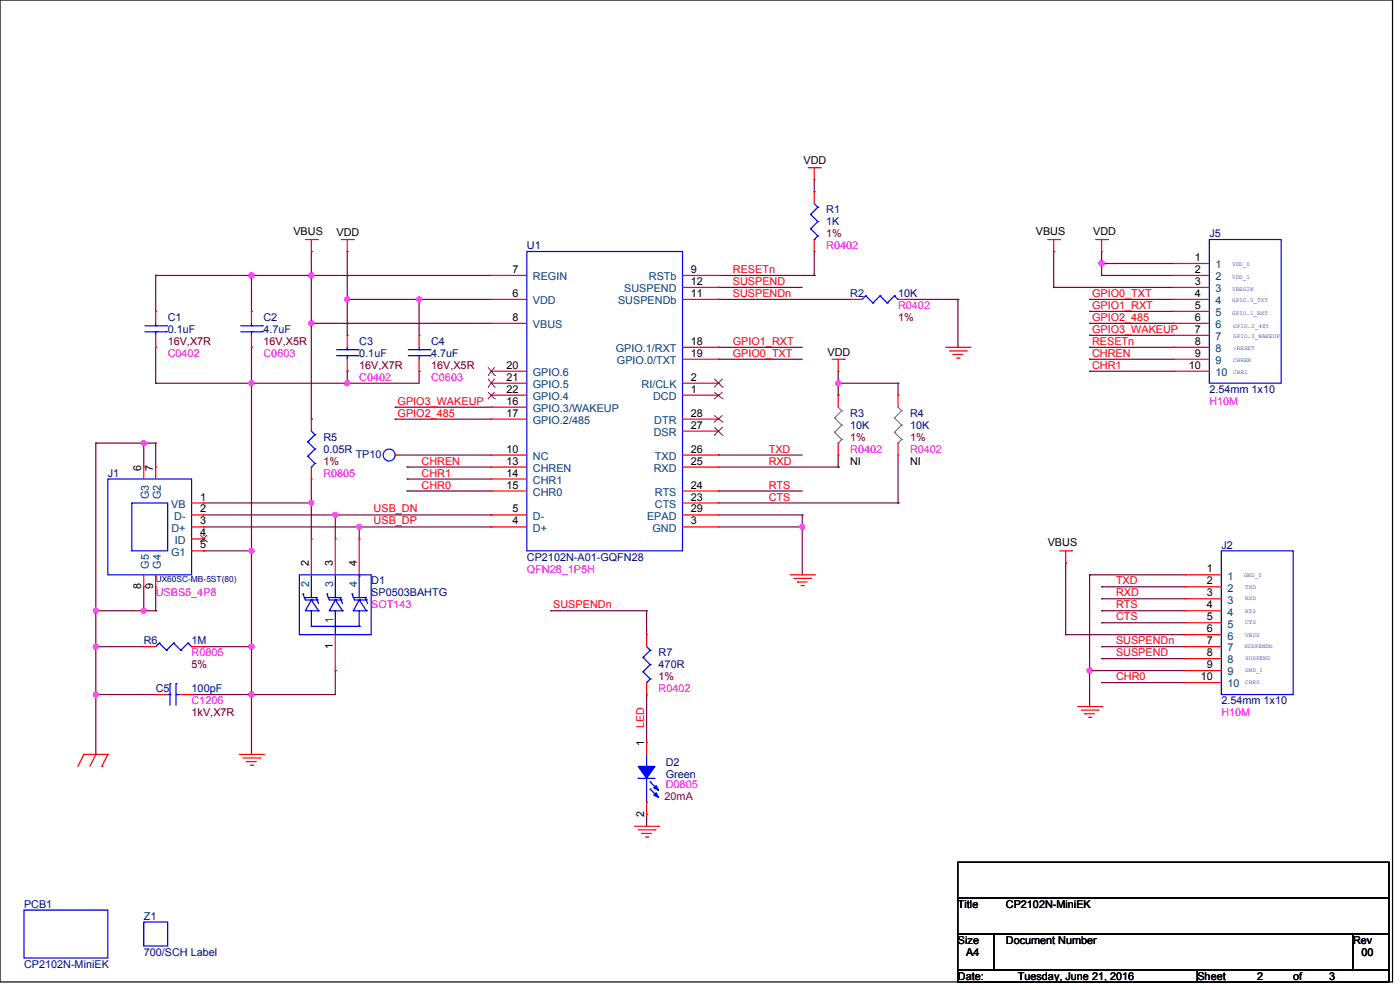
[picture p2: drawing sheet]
<svg xmlns="http://www.w3.org/2000/svg" width="297mm" height="210mm" viewBox="0 0 297 210" stroke-linecap="round" stroke-linejoin="round" font-family="sans-serif">
<path d="M0 0h295.4v208.3h-295.4zM203.2 182.9h91.5v7.6h-91.5zM203.2 190.5h91.5v7.6h-91.5zM203.2 198.1h7.6v7.7h-7.6zM210.8 198.1h76.2v7.7h-76.2zM287 198.1h7.7v7.7h-7.7zM203.2 205.8h50.8v2.5h-50.8zM254 205.8h40.7v2.5h-40.7z" fill="none" stroke="#000" stroke-width=".25"/>
<g fill="none" stroke="#800040" stroke-width=".25">
<path d="M172.7 38.1v2.6M33 58.4h.1M33 58.4h71.2M33 58.4v7.7M53.4 58.4h.1M53.4 58.4v7.7M66.1 53.4h.1M66.1 58.4h.1M66.1 53.4v35.5M73.7 53.4h.1M73.7 53.4v17.7M152.4 58.4h20.3"/>
<path d="M172.7 58.4h.1M172.7 40.7h.1M172.7 53.4v5M223.5 53.4h.1M223.5 53.4v7.6M233.7 55.9h.1M233.7 53.4h.1M233.7 58.4h.1M233.7 58.4h15.2M233.7 55.9h15.2M233.7 53.4v5M33 73.7h.1"/>
<path d="M33 73.7v7.6M53.4 73.7h.1M53.4 73.7v86.3M66.1 68.6h.1M66.1 68.6h38.1M73.7 63.5h.1M73.7 78.8h.1M73.7 63.5h30.5M73.7 78.8v2.5M88.9 63.5h.1M88.9 78.8h.1M88.9 63.5v7.6"/>
<path d="M88.9 78.8v2.5h-55.9M152.4 61h.1M152.4 63.5h.1M152.4 73.7h.1M152.4 76.2h.1M152.4 61h17.8M152.4 63.5h28M152.4 73.7h17.8M152.4 76.2h17.8M177.8 78.8v5M193.1 63.5h10.1M203.2 73.7h.1"/>
<path d="M203.2 63.5h.1M203.2 63.5v10.2M223.5 61h.1M223.5 61h25.4M231.2 78.8h.1M231.2 76.2h.1M231.2 73.7h.1M231.2 71.1h.1M231.2 68.6h.1M231.2 63.5h.1M231.2 66.1h.1M231.2 63.5h17.7"/>
<path d="M231.2 73.7h17.7M231.2 76.2h17.7M231.2 68.6h17.7M231.2 78.8h17.7M231.2 71.1h17.7M231.2 66.1h17.7M20.3 94h.1M20.3 94h12.7M20.3 94v66M30.5 94h.1M30.5 94v5.1M33 94h.1"/>
<path d="M33 81.3h.1M33 94v5.1M53.4 81.3h.1M66.1 88.9h.1M73.7 81.3h.1M83.8 86.4h.1M83.8 88.9h.1M83.8 96.5h.1M83.8 86.4h20.4M83.8 88.9h20.4M83.8 96.5h20.4M86.4 99.1h.1"/>
<path d="M86.4 99.1h17.8M152.4 96.5h.1M152.4 99.1h25.4M152.4 96.5h17.8M177.8 99.1h.1M177.8 81.3h.1M177.8 83.8h.1M177.8 81.3h12.7M177.8 96.5v2.6M190.5 81.3h.1M190.5 81.3v2.5M190.5 96.5v10.2"/>
<path d="M43.2 116.9h.1M43.2 116.9h10.2M43.2 106.7h22.9M43.2 111.8h61M43.2 109.2h61M53.4 116.9h.1M66.1 106.7h.1M66.1 101.6v12.7M71.1 109.2h.1M71.1 109.2v5.1M76.2 111.8h.1M76.2 111.8v2.5"/>
<path d="M86.4 101.6h.1M86.4 104.2h.1M86.4 101.6h17.8M86.4 104.2h17.8M104.2 109.2h.1M104.2 111.8h.1M152.4 104.2h.1M152.4 106.7h38.1M152.4 104.2h17.8M152.4 111.8h17.8M152.4 109.2h17.8M170.2 111.8h.1"/>
<path d="M170.2 109.2h.1M170.2 109.2v12.7M190.5 106.7h.1M226.1 119.4h.1M226.1 119.4v15.2M20.3 129.6h.1M20.3 137.2h.1M20.3 129.6h12.7M20.3 137.2h10.2M30.5 129.6h.1M30.5 124.5v5.1M33 129.6h.1"/>
<path d="M33 124.5v5.1M43.2 137.2h.1M43.2 137.2h10.2M53.4 137.2h.1M116.9 129.6h.1M116.9 129.6h20.3M137.2 129.6h.1M137.2 129.6v5M226.1 134.6h.1M226.1 134.6h25.4M231.2 121.9h.1M231.2 121.9v28"/>
<path d="M231.2 121.9h20.3M233.7 124.5h.1M233.7 127h.1M233.7 129.6h.1M233.7 132.1h.1M233.7 137.2h.1M233.7 139.7h.1M233.7 129.6h17.8M233.7 124.5h17.8M233.7 127h17.8M233.7 132.1h17.8M233.7 137.2h17.8"/>
<path d="M233.7 139.7h17.8M20.3 147.3h.1M20.3 147.3h12.7M40.7 147.3h.1M53.4 147.3h.1M71.1 142.3h.1M71.1 142.3v5h-30.4M137.2 147.3h.1M137.2 147.3v10.2M231.2 142.3h.1M231.2 142.3h20.3M233.7 144.8h.1"/>
<path d="M233.7 144.8h17.8M20.3 160h.1M137.2 172.7h.1M137.2 172.7v2.6"/>
</g>
<g fill="#f0f" stroke="#f0f" stroke-width=".25">
<circle cx="53.3" cy="137.2" r=".5"/>
<circle cx="170.2" cy="111.8" r=".5"/>
<circle cx="66" cy="68.6" r=".5"/>
<circle cx="66" cy="58.4" r=".5"/>
<circle cx="73.7" cy="81.3" r=".5"/>
<circle cx="20.3" cy="129.5" r=".5"/>
<circle cx="30.5" cy="94" r=".5"/>
<circle cx="53.3" cy="58.4" r=".5"/>
<circle cx="88.9" cy="63.5" r=".5"/>
<circle cx="73.7" cy="63.5" r=".5"/>
<circle cx="30.5" cy="129.5" r=".5"/>
<circle cx="233.7" cy="55.9" r=".5"/>
<circle cx="231.1" cy="142.2" r=".5"/>
<circle cx="66" cy="106.7" r=".5"/>
<circle cx="53.3" cy="147.3" r=".5"/>
<circle cx="20.3" cy="137.2" r=".5"/>
<circle cx="20.3" cy="147.3" r=".5"/>
<circle cx="53.3" cy="116.8" r=".5"/>
<circle cx="53.3" cy="81.3" r=".5"/>
<circle cx="177.8" cy="81.3" r=".5"/>
<circle cx="71.1" cy="109.2" r=".5"/>
<circle cx="76.2" cy="111.8" r=".5"/>
</g>
<g fill="none" stroke="#f00" stroke-width=".25">
<path d="M171.5 35.6h2.5M172.7 38.1h.1M172.7 35.6v2.5M174 35.6h.1M64.8 50.8h2.5M66.1 53.4h.1M66.1 50.8v2.6M67.3 50.8h.1M72.4 50.8h2.5M73.7 53.4h.1M73.7 50.8v2.6M74.9 50.8h.1"/>
<path d="M104.2 58.4h.1M104.2 58.4h7.6M144.8 58.4h7.6M152.4 58.4h.1M172.7 40.7h.1M172.7 53.4h.1M172.7 40.7v2.5M172.7 50.8v2.6M222.3 50.8h2.5M223.5 53.4h.1M223.5 50.8v2.6M224.8 50.8h.1"/>
<path d="M232.4 50.8h2.6M233.7 53.4h.1M233.7 50.8v2.6M235 50.8h.1M248.9 55.9h.1M248.9 58.4h.1M248.9 55.9h7.7M248.9 58.4h7.7M33 66.1h.1M33 73.7h.1M33 66.1v2.5M33 71.1v2.6"/>
<path d="M53.4 66.1h.1M53.4 73.7h.1M53.4 66.1v2.5M53.4 71.1v2.6M73.7 71.1h.1M73.7 78.8h.1M73.7 71.1v2.6M73.7 76.2v2.6M88.9 71.1h.1M88.9 78.8h.1M88.9 71.1v2.6M88.9 76.2v2.6"/>
<path d="M104.2 63.5h.1M104.2 68.6h.1M104.2 78.8h.1M104.2 63.5h7.6M104.2 68.6h7.6M104.2 78.8h7.6M144.8 73.7h7.6M144.8 76.2h7.6M144.8 61h7.6M144.8 63.5h7.6M152.4 63.5h.1M152.4 61h.1"/>
<path d="M152.4 73.7h.1M152.4 76.2h.1M176.5 76.2h2.6M177.8 78.8h.1M177.8 76.2v2.6M179.1 76.2h.1M180.4 63.5h.1M180.4 63.5h2.5M190.5 63.5h2.6M193.1 63.5h.1M200.7 73.7h5.1M201.4 74.4h3.6"/>
<path d="M202.2 75.2h.1M202.2 75.2h2M203 76h.5M203.5 76h.1M205 74.4h.1M205.8 73.7h.1M248.9 61h.1M248.9 63.5h.1M248.9 66.1h.1M248.9 68.6h.1M248.9 71.1h.1M248.9 73.7h.1"/>
<path d="M248.9 76.2h.1M248.9 78.8h.1M248.9 73.7h7.7M248.9 76.2h7.7M248.9 61h7.7M248.9 63.5h7.7M248.9 66.1h7.7M248.9 68.6h7.7M248.9 71.1h7.7M248.9 78.8h7.7M30.5 99.1h.1M30.5 99.1v2.5"/>
<path d="M33 99.1h.1M33 99.1v2.5M66.1 88.9h.1M66.1 88.9v2.6M66.1 99.1v2.5M83.8 96.5h.1M104.2 96.5h.1M104.2 99.1h.1M104.2 86.4h.1M104.2 88.9h.1M104.2 81.3h.1M104.2 83.8h.1"/>
<path d="M104.2 83.8h7.6M104.2 81.3h7.6M104.2 96.5h7.6M104.2 99.1h7.6M104.2 86.4h7.6M104.2 88.9h7.6M144.8 83.8h7.6M144.8 81.3h7.6M144.8 96.5h7.6M144.8 99.1h7.6M144.8 88.9h7.6M144.8 91.5h7.6"/>
<path d="M152.4 83.8h.1M152.4 81.3h.1M152.4 99.1h.1M152.4 96.5h.1M152.4 91.5h.1M152.4 88.9h.1M177.8 83.8h.1M177.8 96.5h.1M177.8 83.8v2.6M177.8 94v2.5M190.5 83.8h.1M190.5 96.5h.1"/>
<path d="M190.5 83.8v2.6M190.5 94v2.5M40.7 116.9h2.5M40.7 106.7h2.5M40.7 109.2h2.5M40.7 111.8h2.5M40.7 114.3h2.5M43.2 106.7h.1M43.2 109.2h.1M43.2 111.8h.1M43.2 114.3h.1M43.2 116.9h.1"/>
<path d="M66.1 101.6h.1M66.1 114.3h.1M66.1 114.3v7.6M71.1 114.3h.1M71.1 114.3v7.6M76.2 114.3h.1M76.2 114.3v7.6M104.2 111.8h.1M104.2 109.2h.1M104.2 101.6h.1M104.2 104.2h.1M104.2 109.2h7.6"/>
<path d="M104.2 111.8h7.6M104.2 101.6h7.6M104.2 104.2h7.6M144.8 106.7h7.6M144.8 109.2h7.6M144.8 111.8h7.6M144.8 104.2h7.6M152.4 111.8h.1M152.4 106.7h.1M152.4 104.2h.1M152.4 109.2h.1M224.8 116.9h2.5"/>
<path d="M226.1 119.4h.1M226.1 116.9v2.5M227.3 116.9h.1M30.5 124.5h.1M30.5 137.2h.1M30.5 121.9v2.6M30.5 137.2h2.5M33 124.5h.1M33 121.9v2.6M40.7 137.2h2.5M43.2 137.2h.1M71.1 134.6v7.7"/>
<path d="M137.2 134.6h.1M137.2 134.6v2.6M167.7 121.9h5M168.4 122.7h3.6M169.2 123.5h.1M169.2 123.5h2M169.9 124.2h.5M170.4 124.2h.1M172 122.7h.1M172.7 121.9h.1M251.5 121.9h.1M251.5 124.5h.1"/>
<path d="M251.5 127h.1M251.5 129.6h.1M251.5 132.1h.1M251.5 134.6h.1M251.5 137.2h.1M251.5 139.7h.1M251.5 121.9h7.6M251.5 124.5h7.6M251.5 127h7.6M251.5 129.6h7.6M251.5 132.1h7.6M251.5 134.6h7.6"/>
<path d="M251.5 137.2h7.6M251.5 139.7h7.6M33 147.3h.1M33 147.3h2.6M38.1 147.3h2.6M40.7 147.3h.1M71.1 142.3h.1M137.2 157.5h.1M137.2 147.3h.1M137.2 144.8v2.5M137.2 157.5v2.5M228.6 149.9h5.1"/>
<path d="M229.4 150.6h3.5M230.1 151.4h.1M230.1 151.4h2.1M230.9 152.2h.5M231.4 152.2h.1M232.9 150.6h.1M233.7 149.9h.1M251.5 142.3h.1M251.5 144.8h.1M251.5 142.3h7.6M251.5 144.8h7.6M17.8 160h.1"/>
<path d="M17.8 160h5.1M17.8 160l-1.3 2.6M20.3 160h.1M20.3 160l-1.2 2.6M21.6 162.6h.1M22.9 160h.1M22.9 160l-1.3 2.6M50.8 160h5.1M51.6 160.8h3.5M52.3 161.6h.1M52.3 161.6h2.1M53.1 162.3h.5"/>
<path d="M53.6 162.3h.1M55.1 160.8h.1M55.9 160h.1M134.6 175.3h5.1M135.4 176h3.5M136.2 176.8h.1M136.2 176.8h2M136.9 177.6h.5M137.2 172.7h.1M137.2 170.2v2.5M137.4 177.6h.1M138.9 176h.1"/>
<path d="M139.7 175.3h.1"/>
</g>
<g fill="none" stroke="#00f" stroke-width=".25">
<path d="M111.8 53.4h33v63.5h-33zM172 45.5h.1M172 48.5h.1M172 45.5l1.5 1.5M172 48.5l1.5 1.5M172.7 50.8h.1M172.7 43.2l.8 .8M173.5 44h.1M173.5 47h.1M173.5 50h.1M173.5 44l-1.5 1.5M173.5 47l-1.5 1.5"/>
<path d="M173.5 50l-.8 .8M256.6 50.8h15.2v30.5h-15.2zM30.7 69.1h4.6M30.7 70.4h4.6M33 70.4h.1M33 69.1h.1M33 68.6v.5M33 70.4v.7M35.3 69.1h.1M35.3 70.4h.1M51.1 69.1h4.5M51.1 70.4h4.5"/>
<path d="M53.4 70.4h.1M53.4 69.1h.1M53.4 68.6v.5M53.4 70.4v.7M55.6 69.1h.1M55.6 70.4h.1M71.4 74.2h4.6M71.4 75.4h4.6M73.7 75.4h.1M73.7 74.2h.1M73.7 73.7v.5M73.7 75.4v.8"/>
<path d="M76 74.2h.1M76 75.4h.1M86.6 74.2h4.6M86.6 75.4h4.6M88.9 75.4h.1M88.9 74.2h.1M88.9 73.7v.5M88.9 75.4v.8M91.2 74.2h.1M91.2 75.4h.1M183.7 62.7h.1M183.7 62.7l-.8 .8"/>
<path d="M183.7 62.7l1.5 1.6M185.2 64.3h.1M186.7 62.7h.1M186.7 62.7l-1.5 1.6M186.7 62.7l1.5 1.6M188.2 64.3h.1M189.7 62.7h.1M189.7 62.7l-1.5 1.6M189.7 62.7l.8 .8M190.5 63.5h.1M65.3 93.7h.1M65.3 96.8h.1"/>
<path d="M65.3 93.7l1.5 1.6M65.3 96.8l1.5 1.5M66.1 99.1h.1M66.1 91.5l.7 .7M66.8 92.2h.1M66.8 95.3h.1M66.8 98.3h.1M66.8 92.2l-1.5 1.5M66.8 95.3l-1.5 1.5M66.8 98.3l-.7 .8M22.9 101.6h17.8v20.3h-17.8zM28 106.7h7.6v10.2h-7.6z"/>
<path d="M259.1 116.9h15.2v30.4h-15.2zM33.8 136.4h.1M33.8 136.4l-.8 .8M33.8 136.4l1.5 1.5M35.3 137.9h.1M36.8 136.4h.1M36.8 136.4l-1.5 1.5M36.8 136.4l1.6 1.5M38.4 137.9h.1M39.9 136.4h.1M39.9 136.4l-1.5 1.5M39.9 136.4l.8 .8"/>
<path d="M40.7 137.2h.1M63.5 121.9h15.3v12.7h-15.3zM64.3 126h.1M64.3 126l.5 1.3h2.5M64.5 126.8h2.6M66.1 127.3h.1M66.1 126.8h.1M66.1 132.9h.1M66.1 127.3l-1.3 2.3h2.8M66.1 127.3l1.5 2.3M66.1 121.9v4.9M66.1 129.6v3.3"/>
<path d="M66.1 132.9h10.1M67.1 126.8h.1M67.1 126.8l.5 1.2M67.3 127.3h.1M67.6 129.6h.1M69.4 126h.1M69.4 126l.5 1.3h2.5M69.6 126.8h2.5M71.1 127.3h.1M71.1 126.8h.1M71.1 132.9h.1M71.1 127.3l-1.2 2.3h2.8"/>
<path d="M71.1 127.3l1.6 2.3M71.1 121.9v4.9M71.1 129.6v5M72.1 126.8h.1M72.1 126.8l.6 1.2M72.4 127.3h.1M72.7 129.6h.1M74.7 126h.1M74.7 126l.5 1.3h2.5M74.9 126.8h2.6M76.2 122.2h.1M76.2 126.8h.1"/>
<path d="M76.2 127.3h.1M76.2 132.9h.1M76.2 127.3l-1.3 2.3h2.8M76.2 121.9v4.9M76.2 129.6v3.3M76.2 127.3l1.5 2.3M77.5 126.8h.1M77.5 126.8l.5 1.2M77.7 127.3h.1M77.7 129.6h.1M136.4 139.5h.1M136.4 139.5l1.5 1.5"/>
<path d="M137.2 137.2l.7 .7M137.9 137.9h.1M137.9 137.9l-1.5 1.6M35.6 147.3h.5M36.1 145h.1M36.1 147.3h.1M36.1 145v4.6M37.3 147.3h.1M37.3 145h.1M37.3 147.3h.8M37.3 145v4.6M136.4 142.5h.1"/>
<path d="M136.4 142.5l1.5 1.5M137.2 144.8h.1M137.9 141h.1M137.9 144h.1M137.9 141l-1.5 1.5M137.9 144l-.7 .8M135.4 165.1h.1M135.4 165.1h3.5M137.2 162.6h.1M137.2 170.2h.1M137.2 160v2.6M137.2 165.1v5.1"/>
<path d="M137.9 165.9h.1M137.9 167.4h.1M137.9 165.9l1.6 1.5M137.9 167.4l1.6 1.5M5.1 193.1h17.8v10.1h-17.8zM30.5 195.6h5.1v5.1h-5.1z"/>
<circle cx="82.6" cy="96.5" r="1.26"/>
</g>
<g fill="none" stroke="#804000" stroke-width=".21">
<path d="M103.5 79.6h.1M103.5 77.9l1.5 1.7M105 79.6h.1M105 77.9l-1.5 1.7M103.5 82.1h.1M103.5 84.6h.1M103.5 80.4l1.5 1.7M103.5 83.2l1.5 1.4M105 82.1h.1M105 84.6h.1M105 80.4l-1.5 1.7M105 83.2l-1.5 1.4"/>
<path d="M151.5 84.6h.1M151.5 82.1h.1M151.5 92.3h.1M151.5 89.5h.1M151.5 83.2l1.8 1.4M151.5 80.4l1.8 1.7M151.5 90.6l1.8 1.7M151.5 88.1l1.8 1.4M153.3 84.6h.1M153.3 82.1h.1M153.3 92.3h.1M153.3 89.5h.1"/>
<path d="M153.3 83.2l-1.8 1.4M153.3 80.4l-1.8 1.7M153.3 90.6l-1.8 1.7M153.3 88.1l-1.8 1.4M42.5 114.9h.1M42.5 113.5l1.4 1.4M43.9 114.9h.1M43.9 113.5l-1.4 1.4"/>
</g>
<g fill="none" stroke="#808080" stroke-width=".25">
<path d="M177 88.7h.1M177 91.7h.1M177 88.7l1.6 1.5M177 91.7l1.6 1.5M177.8 94h.1M177.8 86.4l.8 .7M178.6 87.1h.1M178.6 90.2h.1M178.6 93.2h.1M178.6 87.1l-1.6 1.6M178.6 90.2l-1.6 1.5M178.6 93.2l-.8 .8"/>
<path d="M189.7 88.7h.1M189.7 91.7h.1M189.7 88.7l1.6 1.5M189.7 91.7l1.6 1.5M190.5 94h.1M190.5 86.4l.8 .7M191.3 87.1h.1M191.3 90.2h.1M191.3 93.2h.1M191.3 87.1l-1.6 1.6M191.3 90.2l-1.6 1.5M191.3 93.2l-.8 .8"/>
</g>
<g fill="#00f" stroke="#00f" stroke-width=".25">
<path d="M135.4 162.6h3.5l-1.7 2.5z" fill-rule="evenodd"/>
<path d="M138.7 168.7l.5-.5 .5 1z" fill-rule="evenodd"/>
<path d="M139.2 166.6l.5 1.1-1-.6z" fill-rule="evenodd"/>
</g>
<g font-size="2.3">
<text x="170.5" y="34.8">VDD</text>
<text x="62.2" y="49.8">VBUS</text>
<text x="71.4" y="50.1">VDD</text>
<text x="219.7" y="49.8">VBUS</text>
<text x="231.9" y="49.8">VDD</text>
<text x="108.7" y="57.9">7</text>
<text x="146.6" y="57.9">9</text>
<text x="253.5" y="55.4">1</text>
<text x="253.5" y="57.9">2</text>
<text x="108.7" y="63">6</text>
<text x="146.6" y="63">11</text>
<text x="146.6" y="60.5">12</text>
<text x="253.5" y="60.5">3</text>
<text x="253.5" y="63">4</text>
<text x="253.5" y="65.5">5</text>
<text x="108.7" y="68.1">8</text>
<text x="253.5" y="68.1">6</text>
<text x="253.5" y="70.6">7</text>
<text x="146.6" y="73.2">18</text>
<text x="146.6" y="75.7">19</text>
<text x="175.5" y="75.5">VDD</text>
<text x="253.5" y="73.2">8</text>
<text x="253.5" y="75.7">9</text>
<text x="107.4" y="78.2">20</text>
<text x="107.4" y="80.8">21</text>
<text x="107.4" y="83.3">22</text>
<text x="146.6" y="83.3">1</text>
<text x="146.6" y="80.8">2</text>
<text x="252.2" y="78.2">10</text>
<text x="107.4" y="85.9">16</text>
<text x="107.4" y="88.4">17</text>
<text x="146.6" y="88.4">28</text>
<text x="146.6" y="90.9">27</text>
<text x="30" y="99.8" transform="rotate(-90 30 99.8)">6</text>
<text x="32.5" y="99.8" transform="rotate(-90 32.5 99.8)">7</text>
<text x="107.4" y="96">10</text>
<text x="107.4" y="98.6">13</text>
<text x="107.4" y="101.1">14</text>
<text x="146.6" y="98.6">25</text>
<text x="146.6" y="96">26</text>
<text x="180.4" y="98.6">NI</text>
<text x="193.1" y="98.6">NI</text>
<text x="42.4" y="106.2">1</text>
<text x="107.4" y="103.6">15</text>
<text x="146.6" y="106.2">23</text>
<text x="146.6" y="103.6">24</text>
<text x="42.4" y="108.7">2</text>
<text x="42.4" y="111.3">3</text>
<text x="42.4" y="113.8">4</text>
<text x="108.7" y="111.3">4</text>
<text x="108.7" y="108.7">5</text>
<text x="146.6" y="111.3">3</text>
<text x="146.6" y="108.7">29</text>
<text x="42.4" y="116.3">5</text>
<text x="222.3" y="115.9">VBUS</text>
<text x="30" y="125" transform="rotate(-90 30 125)">8</text>
<text x="32.5" y="125" transform="rotate(-90 32.5 125)">9</text>
<text x="65.5" y="120.2" transform="rotate(-90 65.5 120.2)">2</text>
<text x="70.6" y="120.2" transform="rotate(-90 70.6 120.2)">3</text>
<text x="75.7" y="120.2" transform="rotate(-90 75.7 120.2)">4</text>
<text x="256" y="121.4">1</text>
<text x="256" y="124">2</text>
<text x="256" y="126.5">3</text>
<text x="256" y="129">4</text>
<text x="256" y="131.6">5</text>
<text x="70.6" y="137.7" transform="rotate(-90 70.6 137.7)">1</text>
<text x="256" y="134.1">6</text>
<text x="256" y="136.7">7</text>
<text x="256" y="139.2">8</text>
<text x="256" y="141.7">9</text>
<text x="254.8" y="144.3">10</text>
<text x="136.7" y="158.3" transform="rotate(-90 136.7 158.3)">1</text>
<text x="136.7" y="173.3" transform="rotate(-90 136.7 173.3)">2</text>
<text x="203.2" y="192.6">Title</text>
<text x="213.4" y="192.6">CP2102N-MiniEK</text>
<text x="203.2" y="200.2">Size</text>
<text x="205" y="202.7">A4</text>
<text x="213.4" y="200.2">Document Number</text>
<text x="287" y="200.2">Rev</text>
<text x="288.8" y="202.7">00</text>
<text x="203.2" y="207.8">Date:</text>
<text x="215.9" y="207.8">Tuesday, June 21, 2016</text>
<text x="254" y="207.8">Sheet</text>
<text x="266.7" y="207.8">2</text>
<text x="274.3" y="207.8">of</text>
<text x="282" y="207.8">3</text>
</g>
<g font-size="2.3" fill="#000080">
<text x="175.3" y="45.2">R1</text>
<text x="175.3" y="47.8">1K</text>
<text x="111.8" y="52.9">U1</text>
<text x="256.6" y="50.3">J5</text>
<text x="180.4" y="63">R2</text>
<text x="190.5" y="63">10K</text>
<text x="35.6" y="68.1">C1</text>
<text x="35.6" y="70.6">0.1uF</text>
<text x="55.9" y="68.1">C2</text>
<text x="55.9" y="70.6">4.7uF</text>
<text x="76.2" y="73.2">C3</text>
<text x="76.2" y="75.7">0.1uF</text>
<text x="91.5" y="73.2">C4</text>
<text x="91.5" y="75.7">4.7uF</text>
<text x="256.6" y="83.3">2.54mm 1x10</text>
<text x="180.4" y="88.4">R3</text>
<text x="193.1" y="88.4">R4</text>
<text x="68.6" y="93.5">R5</text>
<text x="180.4" y="91">10K</text>
<text x="193.1" y="91">10K</text>
<text x="22.9" y="101.1">J1</text>
<text x="68.6" y="96">0.05R</text>
<text x="75.5" y="97.1">TP10</text>
<text x="111.8" y="118.9">CP2102N-A01-GQFN28</text>
<text x="259.1" y="116.4">J2</text>
<text x="78.8" y="124">D1</text>
<text x="78.8" y="126.5">SP0503BAHTG</text>
<text x="30.5" y="136.7">R6</text>
<text x="40.7" y="136.7">1M</text>
<text x="139.7" y="139.2">R7</text>
<text x="139.7" y="141.8">470R</text>
<text x="33" y="146.8">C5</text>
<text x="40.7" y="146.8">100pF</text>
<text x="259.1" y="149.4">2.54mm 1x10</text>
<text x="141.2" y="162.6">D2</text>
<text x="141.2" y="165.1">Green</text>
<text x="5.1" y="192.6">PCB1</text>
<text x="30.5" y="195.1">Z1</text>
<text x="30.5" y="202.7">700/SCH Label</text>
<text x="5.1" y="205.3">CP2102N-MiniEK</text>
</g>
<g font-size="2.3" fill="#f0f">
<text x="175.3" y="52.9">R0402</text>
<text x="190.5" y="65.6">R0402</text>
<text x="35.6" y="75.7">C0402</text>
<text x="55.9" y="75.7">C0603</text>
<text x="76.2" y="80.8">C0402</text>
<text x="91.5" y="80.8">C0603</text>
<text x="256.6" y="85.9">H10M</text>
<text x="68.6" y="101.1">R0805</text>
<text x="180.4" y="96">R0402</text>
<text x="193.1" y="96">R0402</text>
<text x="111.8" y="121.4">QFN28_1P5H</text>
<text x="33" y="126.5">USBS5_4P8</text>
<text x="78.8" y="129.1">SOT143</text>
<text x="40.7" y="139.2">R0805</text>
<text x="40.7" y="149.4">C1206</text>
<text x="139.7" y="146.8">R0402</text>
<text x="259.1" y="151.9">H10M</text>
<text x="141.2" y="167.2">D0805</text>
</g>
<g font-size="2.3" fill="#800000">
<text x="175.3" y="50.3">1%</text>
<text x="190.5" y="68.1">1%</text>
<text x="35.6" y="73.2">16V,X7R</text>
<text x="55.9" y="73.2">16V,X5R</text>
<text x="76.2" y="78.3">16V,X7R</text>
<text x="91.5" y="78.3">16V,X5R</text>
<text x="180.4" y="93.5">1%</text>
<text x="193.1" y="93.5">1%</text>
<text x="68.6" y="98.6">1%</text>
<text x="40.7" y="141.8">5%</text>
<text x="139.7" y="144.3">1%</text>
<text x="40.7" y="151.9">1kV,X7R</text>
</g>
<g font-size="2.3" fill="#004080">
<text x="113" y="59.5">REGIN</text>
<text x="137.6" y="59.5">RSTb</text>
<text x="257.8" y="56.9">1</text>
<text x="257.8" y="59.5">2</text>
<text x="113" y="64.5">VDD</text>
<text x="131.1" y="64.5">SUSPENDb</text>
<text x="132.4" y="62">SUSPEND</text>
<text x="257.8" y="62">3</text>
<text x="257.8" y="64.5">4</text>
<text x="113" y="69.6">VBUS</text>
<text x="257.8" y="67.1">5</text>
<text x="257.8" y="69.6">6</text>
<text x="130.6" y="74.7">GPIO.1/RXT</text>
<text x="130.9" y="77.2">GPIO.0/TXT</text>
<text x="257.8" y="72.2">7</text>
<text x="257.8" y="74.7">8</text>
<text x="257.8" y="77.2">9</text>
<text x="113" y="79.8">GPIO.6</text>
<text x="113" y="82.3">GPIO.5</text>
<text x="136.1" y="82.3">RI/CLK</text>
<text x="257.8" y="79.8">10</text>
<text x="113" y="87.4">GPIO.3/WAKEUP</text>
<text x="113" y="89.9">GPIO.2/485</text>
<text x="113" y="84.9">GPIO.4</text>
<text x="138.5" y="84.9">DCD</text>
<text x="138.8" y="89.9">DTR</text>
<text x="138.7" y="92.5">DSR</text>
<text x="113" y="97.6">NC</text>
<text x="113" y="100.1">CHREN</text>
<text x="138.7" y="100.1">RXD</text>
<text x="138.9" y="97.6">TXD</text>
<text x="31.6" y="106" transform="rotate(-90 31.6 106)">G3</text>
<text x="34.1" y="106" transform="rotate(-90 34.1 106)">G2</text>
<text x="36.3" y="107.7">VB</text>
<text x="113" y="102.6">CHR1</text>
<text x="113" y="105.2">CHR0</text>
<text x="138.9" y="107.7">CTS</text>
<text x="138.9" y="105.2">RTS</text>
<text x="36.4" y="112.8">D+</text>
<text x="37" y="110.3">D-</text>
<text x="113" y="112.8">D+</text>
<text x="113" y="110.3">D-</text>
<text x="137.3" y="110.3">EPAD</text>
<text x="138.4" y="112.8">GND</text>
<text x="36.3" y="117.9">G1</text>
<text x="37.1" y="115.3">ID</text>
<text x="31.6" y="120.7" transform="rotate(-90 31.6 120.7)">G5</text>
<text x="34.1" y="120.7" transform="rotate(-90 34.1 120.7)">G4</text>
<text x="65.6" y="124.5" transform="rotate(-90 65.6 124.5)">2</text>
<text x="70.7" y="124.5" transform="rotate(-90 70.7 124.5)">3</text>
<text x="75.8" y="124.5" transform="rotate(-90 75.8 124.5)">4</text>
<text x="260.4" y="123">1</text>
<text x="260.4" y="125.5">2</text>
<text x="260.4" y="128">3</text>
<text x="260.4" y="130.6">4</text>
<text x="70.7" y="132.1" transform="rotate(-90 70.7 132.1)">1</text>
<text x="260.4" y="133.1">5</text>
<text x="260.4" y="135.7">6</text>
<text x="260.4" y="138.2">7</text>
<text x="260.4" y="140.7">8</text>
<text x="260.4" y="143.3">9</text>
<text x="260.4" y="145.8">10</text>
</g>
<g font-size="2.3" fill="#f00">
<text x="155.5" y="57.9">RESETn</text>
<text x="155.5" y="60.5">SUSPEND</text>
<text x="155.5" y="63">SUSPENDn</text>
<text x="231.7" y="63">GPIO0_TXT</text>
<text x="231.7" y="65.5">GPIO1_RXT</text>
<text x="231.7" y="70.6">GPIO3_WAKEUP</text>
<text x="231.7" y="68">GPIO2_485</text>
<text x="155.5" y="73.1">GPIO1_RXT</text>
<text x="155.5" y="75.6">GPIO0_TXT</text>
<text x="231.7" y="75.7">CHREN</text>
<text x="231.7" y="73.2">RESETn</text>
<text x="231.7" y="78.2">CHR1</text>
<text x="84.3" y="85.8">GPIO3_WAKEUP</text>
<text x="84.3" y="88.4">GPIO2_485</text>
<text x="89.4" y="98.6">CHREN</text>
<text x="89.4" y="101.1">CHR1</text>
<text x="163.1" y="96">TXD</text>
<text x="163.1" y="98.6">RXD</text>
<text x="89.4" y="103.6">CHR0</text>
<text x="163.1" y="103.6">RTS</text>
<text x="163.1" y="106.2">CTS</text>
<text x="79.3" y="108.7">USB_DN</text>
<text x="79.3" y="111.2">USB_DP</text>
<text x="236.8" y="124">TXD</text>
<text x="117.4" y="129">SUSPENDn</text>
<text x="236.8" y="126.5">RXD</text>
<text x="236.8" y="129">RTS</text>
<text x="236.8" y="131.6">CTS</text>
<text x="236.8" y="136.7">SUSPENDn</text>
<text x="236.8" y="139.2">SUSPEND</text>
<text x="236.8" y="144.3">CHR0</text>
<text x="136.7" y="154.4" transform="rotate(-90 136.7 154.4)">LED</text>
</g>
<text font-size="2.3" fill="#800040" x="141" y="169.7">20mA</text>
<text font-size="1.8" fill="#000080" x="33" y="123.5">UX60SC-MB-5ST(80)</text>
<g font-size="1.3" fill="#0000a0">
<text x="261.4" y="56.4">VDD_0</text>
<text x="261.4" y="59.2">VDD_1</text>
<text x="261.4" y="61.7">VREGIN</text>
<text x="261.4" y="64">GPIO.0_TXT</text>
<text x="261.4" y="66.8">GPIO.1_RXT</text>
<text x="261.6" y="69.6">GPIO.2_485</text>
<text x="261.6" y="71.6">GPIO.3_WAKEUP</text>
<text x="261.6" y="74.2">/RESET</text>
<text x="261.6" y="76.7">CHREN</text>
<text x="261.6" y="79.3">CHR1</text>
<text x="263.9" y="122.4">GND_0</text>
<text x="264.2" y="125">TXD</text>
<text x="264.2" y="127.3">RXD</text>
<text x="264.2" y="130.1">RTS</text>
<text x="263.9" y="137.4">SUSPENDb</text>
<text x="264.2" y="132.3">CTS</text>
<text x="264.2" y="135.1">VBUS</text>
<text x="264.2" y="140">SUSPEND</text>
<text x="264.2" y="142.5">GND_1</text>
<text x="264.2" y="145">CHR0</text>
</g>
</svg>
